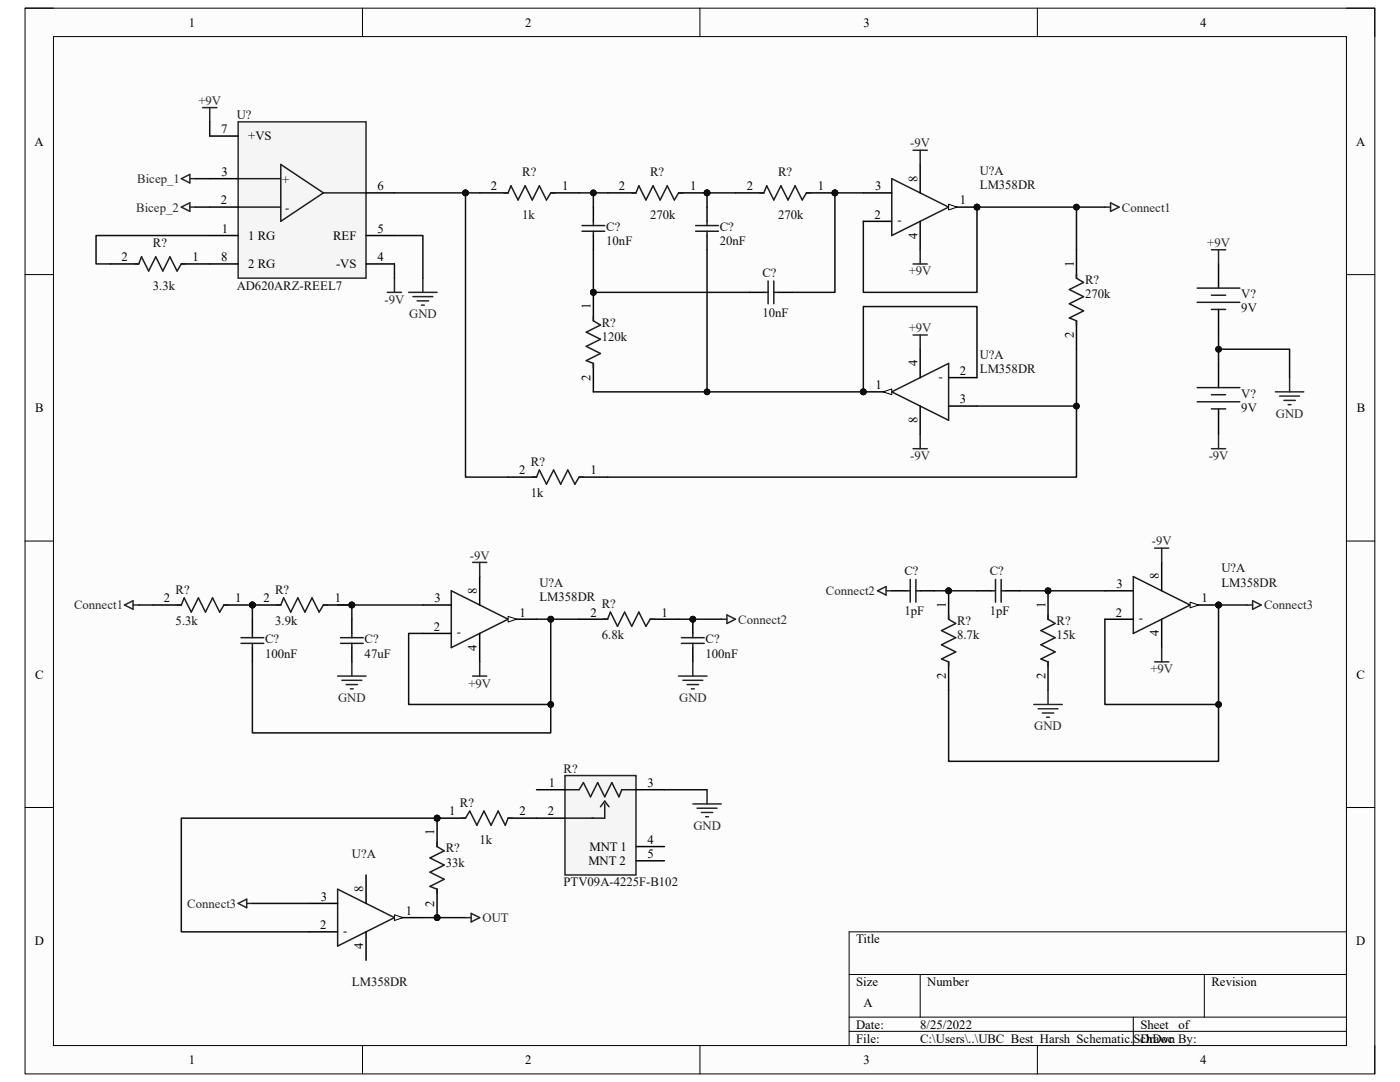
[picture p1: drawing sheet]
<svg xmlns="http://www.w3.org/2000/svg" width="279mm" height="216mm" viewBox="0 0 279 216" stroke-linecap="round" stroke-linejoin="round" font-family="sans-serif">
<path d="M5 1.6h269.4v212.7h-269.4z" fill-rule="evenodd" fill="#fcfcfc"/>
<path d="M5 1.6h269.4v212.7h-269.4z" fill="none" stroke="#000" stroke-width=".2"/>
<path d="M10.7 7.3h258v201.3h-258z" fill-rule="evenodd" fill="#fcfcfc"/>
<g fill="none" stroke="#000" stroke-width=".2">
<path d="M5 1.6h5.7M10.7 7.3h258v201.3h-258zM72.3 1.6v5.7M139.7 1.6v5.7M207 1.6v5.7M268.7 1.6h5.7v5.7M5 54.8h5.7M268.7 54.8h5.7M5 108h5.7M268.7 108h5.7M5 161.1h5.7M268.7 161.1h5.7"/>
<path d="M169.5 194.4h99.2M183.6 194.4v8.6M240.3 194.4v8.6M268.7 185.9h-99.2v22.7M72.3 208.6v5.7M139.7 208.6v5.7M169.5 203h99.2M169.5 205.8h99.2M207 208.6v5.7M226.2 203v5.6M274.4 208.6v5.7"/>
</g>
<path d="M47.5 24.3h25.5v31.2h-25.5z" fill-rule="evenodd" fill="#f5f5f5"/>
<g fill="none" stroke="#262626" stroke-width=".3">
<path d="M36.2 35.7l1.7-.9v1.7zM37.9 35.7h1.1M40.4 21.5h2.9M41.9 21.5v2.8M47.5 24.3h25.5v31.2h-25.5zM36.2 41.3l1.7-.8v1.7zM37.9 41.3h1.1M77.3 58.3h2.8M78.7 55.5v2.8M81.6 58.3h5.6M82.4 59.2h4M84.4 55.5v2.8"/>
<path d="M241.8 49.8h2.8M243.2 49.8v2.9M83.3 60h2.2M84.1 60.9h.6M254.5 78.2h5.7M255.4 79h3.9M256.2 79.9h2.3M257.4 75.4v2.8M241.8 89.5h2.8M243.2 86.7v2.8M257.1 80.7h.6"/>
</g>
<g fill="none" stroke="#1c1c1c" stroke-width=".3">
<path d="M47.5 35.7h8.5M56 32.8l8.5 5.7-8.5 5.7zM64.5 38.5h8.5M100.6 38.5h.8l.6-1.4 1.4 2.8 1.4-2.8 1.4 2.8 1.4-2.8 1.5 2.8 .8-1.4h.9M26.8 52.7h.9l.5-1.5 1.5 2.9 1.4-2.9 1.4 2.9 1.4-2.9 1.4 2.9 .9-1.4h.8M47.5 41.3h8.5M238.9 57.5h8.5M241.8 58.9h2.8M238.9 77.3h8.5M238.9 60.3h8.5M241.8 78.8h2.8M241.8 61.7h2.8"/>
<path d="M238.9 80.2h8.5M241.8 81.6h2.8"/>
</g>
<g fill="none" stroke="#000" stroke-width=".3">
<path d="M41.9 35.7h5.6M41.9 27.1h5.6M73 38.5h5.7M95.7 38.5h5.7M109.9 38.5h5.7M22 52.7h5.7M36.2 52.7h11.3M41.9 41.3h5.6M41.9 47h5.6M73 47h5.7M73 52.7h5.7M243.2 52.7v4.8"/>
<path d="M243.2 61.7v5.1M243.2 72.5v4.8M243.2 81.6v5.1"/>
</g>
<circle cx="141.1" cy="38.5" r=".57" fill="#0e0e0e"/>
<circle cx="141.1" cy="38.5" r=".57" fill="none" stroke="#0e0e0e" stroke-width=".2"/>
<path d="M135.4 38.5h5.7" fill="none" stroke="#000" stroke-width=".3"/>
<circle cx="141.1" cy="38.5" r=".57" fill="#0e0e0e"/>
<circle cx="141.1" cy="38.5" r=".57" fill="none" stroke="#0e0e0e" stroke-width=".2"/>
<path d="M121.3 38.5h5.6" fill="none" stroke="#000" stroke-width=".3"/>
<path d="M126.1 38.5h.8l.6-1.4 1.4 2.8 1.4-2.8 1.4 2.8 1.5-2.8 1.4 2.8 .8-1.4h.9" fill="none" stroke="#1c1c1c" stroke-width=".3"/>
<circle cx="166.6" cy="38.5" r=".57" fill="#0e0e0e"/>
<circle cx="166.6" cy="38.5" r=".57" fill="none" stroke="#0e0e0e" stroke-width=".2"/>
<path d="M161 38.5h5.6" fill="none" stroke="#000" stroke-width=".3"/>
<circle cx="166.6" cy="38.5" r=".57" fill="#0e0e0e"/>
<circle cx="166.6" cy="38.5" r=".57" fill="none" stroke="#0e0e0e" stroke-width=".2"/>
<path d="M146.8 38.5h5.6M118.4 41.3v2.9M118.4 47v2.8M141.1 41.3v2.9M141.1 47v2.8M149.6 58.3h2.8M155.3 58.3h2.8" fill="none" stroke="#000" stroke-width=".3"/>
<g fill="none" stroke="#1c1c1c" stroke-width=".3">
<path d="M151.6 38.5h.8l.6-1.4 1.4 2.8 1.5-2.8 1.4 2.8 1.4-2.8 1.4 2.8 .9-1.4h.8M116.2 45h4.5M116.2 46.1h4.5M118.4 44.2v.8M118.4 46.1v.9M138.8 45h4.6M138.8 46.1h4.6M141.1 44.2v.8M141.1 46.1v.9M152.4 58.3h.9M153.3 56.1v4.5M154.4 56.1v4.5"/>
<path d="M154.4 58.3h.9"/>
</g>
<circle cx="118.4" cy="58.3" r=".57" fill="#0e0e0e"/>
<circle cx="118.4" cy="58.3" r=".57" fill="none" stroke="#0e0e0e" stroke-width=".2"/>
<path d="M118.4 58.3v5.7" fill="none" stroke="#000" stroke-width=".3"/>
<circle cx="118.4" cy="58.3" r=".57" fill="#0e0e0e"/>
<circle cx="118.4" cy="58.3" r=".57" fill="none" stroke="#0e0e0e" stroke-width=".2"/>
<path d="M118.4 72.5v5.7" fill="none" stroke="#000" stroke-width=".3"/>
<path d="M118.4 63.2v.8l1.4 .9-2.8 1.4 2.8 1.4-2.8 1.4 2.8 1.4-2.8 1.5 1.4 .5v.9" fill="none" stroke="#1c1c1c" stroke-width=".3"/>
<circle cx="195" cy="41.3" r=".57" fill="#0e0e0e"/>
<circle cx="195" cy="41.3" r=".57" fill="none" stroke="#0e0e0e" stroke-width=".2"/>
<path d="M178 35.7l11.3 5.6-11.3 5.7z" fill="none" stroke="#1c1c1c" stroke-width=".3"/>
<path d="M172.3 38.5h5.7M172.3 44.2h5.7M189.3 41.3h5.7" fill="none" stroke="#000" stroke-width=".3"/>
<path d="M189.3 40.8l1.7 .5-1.7 .6z" fill="#fbfbfb"/>
<path d="M189.3 40.8l1.7 .5-1.7 .6z" fill="none" stroke="#000" stroke-width=".2"/>
<circle cx="195" cy="41.3" r=".57" fill="#0e0e0e"/>
<circle cx="195" cy="41.3" r=".57" fill="none" stroke="#0e0e0e" stroke-width=".2"/>
<path d="M183.6 32.8v5.7M183.6 44.2v5.6" fill="none" stroke="#000" stroke-width=".3"/>
<circle cx="172.3" cy="78.2" r=".57" fill="#0e0e0e"/>
<circle cx="172.3" cy="78.2" r=".57" fill="none" stroke="#0e0e0e" stroke-width=".2"/>
<path d="M178 78.2l11.3-5.7v11.4z" fill="none" stroke="#1c1c1c" stroke-width=".3"/>
<path d="M172.3 78.2h5.7M189.3 75.4h5.7M189.3 81h5.7" fill="none" stroke="#000" stroke-width=".3"/>
<path d="M176.3 78.2l1.7-.6v1.2z" fill="#fbfbfb"/>
<path d="M176.3 78.2l1.7-.6v1.2z" fill="none" stroke="#000" stroke-width=".2"/>
<circle cx="172.3" cy="78.2" r=".57" fill="#0e0e0e"/>
<circle cx="172.3" cy="78.2" r=".57" fill="none" stroke="#0e0e0e" stroke-width=".2"/>
<path d="M214.8 49.8v5.7M183.6 69.7v5.7M214.8 64v5.7M101.4 95.2h5.7M115.6 95.2h5.7M183.6 81v5.7" fill="none" stroke="#000" stroke-width=".3"/>
<path d="M214.8 54.7v.8l1.4 .9-2.8 1.4 2.8 1.4-2.8 1.4 2.8 1.4-2.8 1.4 1.4 .6v.9M106.2 95.2h.9l.5-1.4 1.5 2.8 1.4-2.8 1.4 2.8 1.4-2.8 1.4 2.8 .9-1.4h.8" fill="none" stroke="#1c1c1c" stroke-width=".3"/>
<path d="M220.5 41.3h1.1M221.6 40.5l1.7 .8-1.7 .9zM24.8 120.7l1.7-.8v1.7zM26.5 120.7h1.2" fill="none" stroke="#262626" stroke-width=".3"/>
<circle cx="50.4" cy="120.7" r=".57" fill="#0e0e0e"/>
<circle cx="50.4" cy="120.7" r=".57" fill="none" stroke="#0e0e0e" stroke-width=".2"/>
<path d="M44.7 120.7h5.7" fill="none" stroke="#000" stroke-width=".3"/>
<circle cx="50.4" cy="120.7" r=".57" fill="#0e0e0e"/>
<circle cx="50.4" cy="120.7" r=".57" fill="none" stroke="#0e0e0e" stroke-width=".2"/>
<path d="M30.5 120.7h5.7M50.4 123.6v2.8M50.4 129.2v2.9" fill="none" stroke="#000" stroke-width=".3"/>
<path d="M35.3 120.7h.9l.6-1.4 1.4 2.8 1.4-2.8 1.4 2.8 1.4-2.8 1.4 2.8 .9-1.4h.8M48.1 127.2h4.5M48.1 128.4h4.5M50.4 126.4v.8M50.4 128.4v.8" fill="none" stroke="#1c1c1c" stroke-width=".3"/>
<circle cx="70.2" cy="120.7" r=".57" fill="#0e0e0e"/>
<circle cx="70.2" cy="120.7" r=".57" fill="none" stroke="#0e0e0e" stroke-width=".2"/>
<circle cx="50.4" cy="120.7" r=".57" fill="#0e0e0e"/>
<circle cx="50.4" cy="120.7" r=".57" fill="none" stroke="#0e0e0e" stroke-width=".2"/>
<path d="M64.5 120.7h5.7" fill="none" stroke="#000" stroke-width=".3"/>
<circle cx="70.2" cy="120.7" r=".57" fill="#0e0e0e"/>
<circle cx="70.2" cy="120.7" r=".57" fill="none" stroke="#0e0e0e" stroke-width=".2"/>
<path d="M50.4 120.7h5.6" fill="none" stroke="#000" stroke-width=".3"/>
<circle cx="50.4" cy="120.7" r=".57" fill="#0e0e0e"/>
<circle cx="50.4" cy="120.7" r=".57" fill="none" stroke="#0e0e0e" stroke-width=".2"/>
<path d="M90.1 117.9l11.3 5.7-11.3 5.6zM55.2 120.7h.8l.6-1.4 1.4 2.8 1.4-2.8 1.5 2.8 1.4-2.8 1.4 2.8 .8-1.4h.9" fill="none" stroke="#1c1c1c" stroke-width=".3"/>
<path d="M84.4 120.7h5.7M84.4 126.4h5.7M101.4 123.6h5.7" fill="none" stroke="#000" stroke-width=".3"/>
<path d="M101.4 123l1.7 .6-1.7 .5z" fill="#fbfbfb"/>
<path d="M101.4 123l1.7 .6-1.7 .5z" fill="none" stroke="#000" stroke-width=".2"/>
<path d="M95.7 115.1v5.6M195 117.9h2.8M200.6 117.9h2.9M70.2 123.6v2.8M70.2 129.2v2.9M95.7 126.4v5.7" fill="none" stroke="#000" stroke-width=".3"/>
<path d="M197.8 117.9h.9M198.7 115.6v4.6M199.8 115.6v4.6M199.8 117.9h.8M67.9 127.2h4.6M67.9 128.4h4.6M70.2 126.4v.8M70.2 128.4v.8" fill="none" stroke="#1c1c1c" stroke-width=".3"/>
<g fill="none" stroke="#262626" stroke-width=".3">
<path d="M182.2 30h2.9M183.6 30v2.8M182.2 52.7h2.9M183.6 49.8v2.9M182.2 66.8h2.9M183.6 66.8v2.9M182.2 89.5h2.9M183.6 86.7v2.8M94.3 112.2h2.8M95.7 112.2v2.9M67.4 134.9h5.7M68.2 135.7h4"/>
<path d="M69.1 136.6h2.2M69.9 137.5h.6M70.2 132.1v2.8M94.3 134.9h2.8M95.7 132.1v2.8"/>
</g>
<circle cx="243.2" cy="120.7" r=".57" fill="#0e0e0e"/>
<circle cx="243.2" cy="120.7" r=".57" fill="none" stroke="#0e0e0e" stroke-width=".2"/>
<path d="M226.2 115.1l11.3 5.6-11.3 5.7z" fill="none" stroke="#1c1c1c" stroke-width=".3"/>
<path d="M220.5 117.9h5.7M220.5 123.6h5.7M237.5 120.7h5.7" fill="none" stroke="#000" stroke-width=".3"/>
<path d="M237.5 120.2l1.7 .5-1.7 .6z" fill="#fbfbfb"/>
<path d="M237.5 120.2l1.7 .5-1.7 .6z" fill="none" stroke="#000" stroke-width=".2"/>
<circle cx="243.2" cy="120.7" r=".57" fill="#0e0e0e"/>
<circle cx="243.2" cy="120.7" r=".57" fill="none" stroke="#0e0e0e" stroke-width=".2"/>
<path d="M231.8 112.2v5.7M115.6 123.6h5.7M129.8 123.6h5.6M231.8 123.6v5.6" fill="none" stroke="#000" stroke-width=".3"/>
<path d="M230.4 109.4h2.9M231.8 109.4v2.8M230.4 132.1h2.9M231.8 129.2v2.9" fill="none" stroke="#262626" stroke-width=".3"/>
<path d="M120.4 123.6h.9l.5-1.5 1.4 2.9 1.5-2.9 1.4 2.9 1.4-2.9 1.4 2.9 .9-1.4h.8" fill="none" stroke="#1c1c1c" stroke-width=".3"/>
<circle cx="138.3" cy="123.6" r=".57" fill="#0e0e0e"/>
<circle cx="138.3" cy="123.6" r=".57" fill="none" stroke="#0e0e0e" stroke-width=".2"/>
<path d="M138.3 123.6v2.8M138.3 129.2v2.9" fill="none" stroke="#000" stroke-width=".3"/>
<circle cx="138.3" cy="123.6" r=".57" fill="#0e0e0e"/>
<circle cx="138.3" cy="123.6" r=".57" fill="none" stroke="#0e0e0e" stroke-width=".2"/>
<path d="M136 127.2h4.5M136 128.4h4.5M138.3 126.4v.8M138.3 128.4v.8" fill="none" stroke="#1c1c1c" stroke-width=".3"/>
<path d="M135.4 134.9h5.7M136.3 135.7h4M137.1 136.6h2.3M138 137.5h.6M138.3 132.1v2.8M143.9 123.6h1.2M145.1 122.7l1.7 .9-1.7 .8z" fill="none" stroke="#262626" stroke-width=".3"/>
<circle cx="209.2" cy="117.9" r=".57" fill="#0e0e0e"/>
<circle cx="209.2" cy="117.9" r=".57" fill="none" stroke="#0e0e0e" stroke-width=".2"/>
<path d="M209.2 117.9v5.7" fill="none" stroke="#000" stroke-width=".3"/>
<circle cx="209.2" cy="117.9" r=".57" fill="#0e0e0e"/>
<circle cx="209.2" cy="117.9" r=".57" fill="none" stroke="#0e0e0e" stroke-width=".2"/>
<path d="M209.2 132.1v5.6" fill="none" stroke="#000" stroke-width=".3"/>
<path d="M209.2 122.7v.9l1.4 .8-2.9 1.4 2.9 1.4-2.9 1.5 2.9 1.4-2.9 1.4 1.5 .6v.8" fill="none" stroke="#1c1c1c" stroke-width=".3"/>
<path d="M209.2 137.7v2.9M206.3 140.6h5.7M207.2 141.4h3.9M208 142.3h2.3M208.9 143.1h.5" fill="none" stroke="#262626" stroke-width=".3"/>
<circle cx="189.3" cy="117.9" r=".57" fill="#0e0e0e"/>
<circle cx="189.3" cy="117.9" r=".57" fill="none" stroke="#0e0e0e" stroke-width=".2"/>
<path d="M189.3 117.9v5.7" fill="none" stroke="#000" stroke-width=".3"/>
<circle cx="189.3" cy="117.9" r=".57" fill="#0e0e0e"/>
<circle cx="189.3" cy="117.9" r=".57" fill="none" stroke="#0e0e0e" stroke-width=".2"/>
<path d="M178 117.9h2.8M183.6 117.9h2.9M189.3 132.1v5.6M61.7 180.3h5.7M61.7 185.9h5.7M78.7 183.1h5.7" fill="none" stroke="#000" stroke-width=".3"/>
<path d="M180.8 117.9h.9M181.7 115.6v4.6M182.8 115.6v4.6M182.8 117.9h.8M189.3 122.7v.9l1.4 .8-2.8 1.4 2.8 1.4-2.8 1.5 2.8 1.4-2.8 1.4 1.4 .6v.8M67.4 177.4l11.3 5.7-11.3 5.7z" fill="none" stroke="#1c1c1c" stroke-width=".3"/>
<path d="M175.1 117.9l1.7-.9v1.7zM176.8 117.9h1.2M250 119.9l1.7 .8-1.7 .9zM248.9 120.7h1.1" fill="none" stroke="#262626" stroke-width=".3"/>
<path d="M78.7 182.5l1.7 .6-1.7 .6z" fill="#fbfbfb"/>
<path d="M78.7 182.5l1.7 .6-1.7 .6z" fill="none" stroke="#000" stroke-width=".2"/>
<path d="M73.1 174.6v5.7M73.1 185.9v5.7" fill="none" stroke="#000" stroke-width=".3"/>
<circle cx="87.2" cy="163.3" r=".57" fill="#0e0e0e"/>
<circle cx="87.2" cy="163.3" r=".57" fill="none" stroke="#0e0e0e" stroke-width=".2"/>
<circle cx="87.2" cy="183.1" r=".57" fill="#0e0e0e"/>
<circle cx="87.2" cy="183.1" r=".57" fill="none" stroke="#0e0e0e" stroke-width=".2"/>
<path d="M87.2 163.3v5.6" fill="none" stroke="#000" stroke-width=".3"/>
<circle cx="87.2" cy="163.3" r=".57" fill="#0e0e0e"/>
<circle cx="87.2" cy="163.3" r=".57" fill="none" stroke="#0e0e0e" stroke-width=".2"/>
<path d="M87.2 177.4v5.7" fill="none" stroke="#000" stroke-width=".3"/>
<circle cx="87.2" cy="183.1" r=".57" fill="#0e0e0e"/>
<circle cx="87.2" cy="183.1" r=".57" fill="none" stroke="#0e0e0e" stroke-width=".2"/>
<path d="M87.2 168.1v.8l1.4 .9-2.8 1.4 2.8 1.4-2.8 1.4 2.8 1.5-2.8 1.4 1.4 .5v.9" fill="none" stroke="#1c1c1c" stroke-width=".3"/>
<circle cx="87.2" cy="163.3" r=".57" fill="#0e0e0e"/>
<circle cx="87.2" cy="163.3" r=".57" fill="none" stroke="#0e0e0e" stroke-width=".2"/>
<path d="M87.2 163.3h5.7" fill="none" stroke="#000" stroke-width=".3"/>
<circle cx="87.2" cy="163.3" r=".57" fill="#0e0e0e"/>
<circle cx="87.2" cy="163.3" r=".57" fill="none" stroke="#0e0e0e" stroke-width=".2"/>
<path d="M101.4 163.3h5.7" fill="none" stroke="#000" stroke-width=".3"/>
<path d="M92 163.3h.9l.8-1.5 1.5 2.9 1.4-2.9 1.4 2.9 1.4-2.9 1.4 2.9 .6-1.4h.9" fill="none" stroke="#1c1c1c" stroke-width=".3"/>
<path d="M112.8 154.7h14.1v19.9h-14.1z" fill-rule="evenodd" fill="#f5f5f5"/>
<path d="M112.8 154.7h14.1v19.9h-14.1zM47.5 180.3l1.7-.9v1.7zM49.2 180.3h1.2" fill="none" stroke="#262626" stroke-width=".3"/>
<path d="M112.7 157.6h2.9l.8-1.4 1.5 2.8 1.4-2.8 1.4 2.8 1.4-2.8 1.4 2.8 .6-1.4h2.8M119.8 161l.9-1.1 .8 1.1M120.7 160.4v2.9h-8" fill="none" stroke="#1c1c1c" stroke-width=".3"/>
<path d="M107.1 157.6h5.6M126.9 157.6h5.7M107.1 163.3h5.6M126.9 168.9h5.7M126.9 171.8h5.7" fill="none" stroke="#000" stroke-width=".3"/>
<path d="M39 35.7h2.9M41.9 24.3v2.8M39 41.3h2.9M41.9 47h-22.7v5.7h2.8M78.7 47h5.7v8.5M78.7 52.7v2.8M243.2 69.7h14.2v5.7" fill="none" stroke="#0e0e0e" stroke-width=".3"/>
<circle cx="243.2" cy="69.7" r=".57" fill="#0e0e0e"/>
<circle cx="243.2" cy="69.7" r=".57" fill="none" stroke="#0e0e0e" stroke-width=".2"/>
<path d="M118.4 49.8v8.5h31.2" fill="none" stroke="#0e0e0e" stroke-width=".3"/>
<circle cx="118.4" cy="58.3" r=".57" fill="#0e0e0e"/>
<circle cx="118.4" cy="58.3" r=".57" fill="none" stroke="#0e0e0e" stroke-width=".2"/>
<path d="M166.6 38.5h5.7" fill="none" stroke="#0e0e0e" stroke-width=".3"/>
<circle cx="166.6" cy="38.5" r=".57" fill="#0e0e0e"/>
<circle cx="166.6" cy="38.5" r=".57" fill="none" stroke="#0e0e0e" stroke-width=".2"/>
<path d="M166.6 38.5v19.8h-8.5" fill="none" stroke="#0e0e0e" stroke-width=".3"/>
<circle cx="166.6" cy="38.5" r=".57" fill="#0e0e0e"/>
<circle cx="166.6" cy="38.5" r=".57" fill="none" stroke="#0e0e0e" stroke-width=".2"/>
<path d="M195 75.4v-14.2h-22.7v17h-53.9" fill="none" stroke="#0e0e0e" stroke-width=".3"/>
<circle cx="141.1" cy="78.2" r=".57" fill="#0e0e0e"/>
<circle cx="141.1" cy="78.2" r=".57" fill="none" stroke="#0e0e0e" stroke-width=".2"/>
<circle cx="172.3" cy="78.2" r=".57" fill="#0e0e0e"/>
<circle cx="172.3" cy="78.2" r=".57" fill="none" stroke="#0e0e0e" stroke-width=".2"/>
<path d="M214.8 69.7v11.3h-19.8" fill="none" stroke="#0e0e0e" stroke-width=".3"/>
<circle cx="214.8" cy="81" r=".57" fill="#0e0e0e"/>
<circle cx="214.8" cy="81" r=".57" fill="none" stroke="#0e0e0e" stroke-width=".2"/>
<path d="M195 41.3v17h-22.7v-14.1" fill="none" stroke="#0e0e0e" stroke-width=".3"/>
<circle cx="195" cy="41.3" r=".57" fill="#0e0e0e"/>
<circle cx="195" cy="41.3" r=".57" fill="none" stroke="#0e0e0e" stroke-width=".2"/>
<path d="M78.7 38.5h14.2" fill="none" stroke="#0e0e0e" stroke-width=".3"/>
<circle cx="92.9" cy="38.5" r=".57" fill="#0e0e0e"/>
<circle cx="92.9" cy="38.5" r=".57" fill="none" stroke="#0e0e0e" stroke-width=".2"/>
<path d="M92.9 38.5v56.7h8.5" fill="none" stroke="#0e0e0e" stroke-width=".3"/>
<circle cx="92.9" cy="38.5" r=".57" fill="#0e0e0e"/>
<circle cx="92.9" cy="38.5" r=".57" fill="none" stroke="#0e0e0e" stroke-width=".2"/>
<path d="M141.1 38.5v2.8" fill="none" stroke="#0e0e0e" stroke-width=".3"/>
<circle cx="141.1" cy="38.5" r=".57" fill="#0e0e0e"/>
<circle cx="141.1" cy="38.5" r=".57" fill="none" stroke="#0e0e0e" stroke-width=".2"/>
<path d="M141.1 38.5h5.7" fill="none" stroke="#0e0e0e" stroke-width=".3"/>
<circle cx="141.1" cy="38.5" r=".57" fill="#0e0e0e"/>
<circle cx="141.1" cy="38.5" r=".57" fill="none" stroke="#0e0e0e" stroke-width=".2"/>
<path d="M118.4 38.5v2.8" fill="none" stroke="#0e0e0e" stroke-width=".3"/>
<circle cx="118.4" cy="38.5" r=".57" fill="#0e0e0e"/>
<circle cx="118.4" cy="38.5" r=".57" fill="none" stroke="#0e0e0e" stroke-width=".2"/>
<path d="M115.6 38.5h5.7" fill="none" stroke="#0e0e0e" stroke-width=".3"/>
<circle cx="118.4" cy="38.5" r=".57" fill="#0e0e0e"/>
<circle cx="118.4" cy="38.5" r=".57" fill="none" stroke="#0e0e0e" stroke-width=".2"/>
<path d="M214.8 81v14.2h-93.5" fill="none" stroke="#0e0e0e" stroke-width=".3"/>
<circle cx="214.8" cy="81" r=".57" fill="#0e0e0e"/>
<circle cx="214.8" cy="81" r=".57" fill="none" stroke="#0e0e0e" stroke-width=".2"/>
<path d="M92.9 38.5h2.8" fill="none" stroke="#0e0e0e" stroke-width=".3"/>
<circle cx="92.9" cy="38.5" r=".57" fill="#0e0e0e"/>
<circle cx="92.9" cy="38.5" r=".57" fill="none" stroke="#0e0e0e" stroke-width=".2"/>
<path d="M141.1 49.8v28.4" fill="none" stroke="#0e0e0e" stroke-width=".3"/>
<circle cx="141.1" cy="78.2" r=".57" fill="#0e0e0e"/>
<circle cx="141.1" cy="78.2" r=".57" fill="none" stroke="#0e0e0e" stroke-width=".2"/>
<path d="M195 41.3h25.5" fill="none" stroke="#0e0e0e" stroke-width=".3"/>
<circle cx="195" cy="41.3" r=".57" fill="#0e0e0e"/>
<circle cx="195" cy="41.3" r=".57" fill="none" stroke="#0e0e0e" stroke-width=".2"/>
<circle cx="214.8" cy="41.3" r=".57" fill="#0e0e0e"/>
<circle cx="214.8" cy="41.3" r=".57" fill="none" stroke="#0e0e0e" stroke-width=".2"/>
<path d="M214.8 41.3v8.5" fill="none" stroke="#0e0e0e" stroke-width=".3"/>
<circle cx="214.8" cy="41.3" r=".57" fill="#0e0e0e"/>
<circle cx="214.8" cy="41.3" r=".57" fill="none" stroke="#0e0e0e" stroke-width=".2"/>
<path d="M243.2 66.8v5.7" fill="none" stroke="#0e0e0e" stroke-width=".3"/>
<circle cx="243.2" cy="69.7" r=".57" fill="#0e0e0e"/>
<circle cx="243.2" cy="69.7" r=".57" fill="none" stroke="#0e0e0e" stroke-width=".2"/>
<path d="M67.4 120.7h17" fill="none" stroke="#0e0e0e" stroke-width=".3"/>
<circle cx="70.2" cy="120.7" r=".57" fill="#0e0e0e"/>
<circle cx="70.2" cy="120.7" r=".57" fill="none" stroke="#0e0e0e" stroke-width=".2"/>
<path d="M109.9 123.6v17h-28.3v-14.2h2.8" fill="none" stroke="#0e0e0e" stroke-width=".3"/>
<circle cx="109.9" cy="140.6" r=".57" fill="#0e0e0e"/>
<circle cx="109.9" cy="140.6" r=".57" fill="none" stroke="#0e0e0e" stroke-width=".2"/>
<circle cx="109.9" cy="123.6" r=".57" fill="#0e0e0e"/>
<circle cx="109.9" cy="123.6" r=".57" fill="none" stroke="#0e0e0e" stroke-width=".2"/>
<path d="M50.4 120.7v2.9" fill="none" stroke="#0e0e0e" stroke-width=".3"/>
<circle cx="50.4" cy="120.7" r=".57" fill="#0e0e0e"/>
<circle cx="50.4" cy="120.7" r=".57" fill="none" stroke="#0e0e0e" stroke-width=".2"/>
<path d="M70.2 120.7v2.9" fill="none" stroke="#0e0e0e" stroke-width=".3"/>
<circle cx="70.2" cy="120.7" r=".57" fill="#0e0e0e"/>
<circle cx="70.2" cy="120.7" r=".57" fill="none" stroke="#0e0e0e" stroke-width=".2"/>
<path d="M107.1 123.6h2.8" fill="none" stroke="#0e0e0e" stroke-width=".3"/>
<circle cx="109.9" cy="123.6" r=".57" fill="#0e0e0e"/>
<circle cx="109.9" cy="123.6" r=".57" fill="none" stroke="#0e0e0e" stroke-width=".2"/>
<path d="M109.9 123.6h5.7" fill="none" stroke="#0e0e0e" stroke-width=".3"/>
<circle cx="109.9" cy="123.6" r=".57" fill="#0e0e0e"/>
<circle cx="109.9" cy="123.6" r=".57" fill="none" stroke="#0e0e0e" stroke-width=".2"/>
<path d="M50.4 132.1v14.1h59.5v-5.6" fill="none" stroke="#0e0e0e" stroke-width=".3"/>
<circle cx="109.9" cy="140.6" r=".57" fill="#0e0e0e"/>
<circle cx="109.9" cy="140.6" r=".57" fill="none" stroke="#0e0e0e" stroke-width=".2"/>
<path d="M135.4 123.6h8.5" fill="none" stroke="#0e0e0e" stroke-width=".3"/>
<circle cx="138.3" cy="123.6" r=".57" fill="#0e0e0e"/>
<circle cx="138.3" cy="123.6" r=".57" fill="none" stroke="#0e0e0e" stroke-width=".2"/>
<path d="M203.5 117.9h17M27.7 120.7h2.8" fill="none" stroke="#0e0e0e" stroke-width=".3"/>
<circle cx="209.2" cy="117.9" r=".57" fill="#0e0e0e"/>
<circle cx="209.2" cy="117.9" r=".57" fill="none" stroke="#0e0e0e" stroke-width=".2"/>
<path d="M186.5 117.9h8.5" fill="none" stroke="#0e0e0e" stroke-width=".3"/>
<circle cx="189.3" cy="117.9" r=".57" fill="#0e0e0e"/>
<circle cx="189.3" cy="117.9" r=".57" fill="none" stroke="#0e0e0e" stroke-width=".2"/>
<path d="M220.5 123.6v17h22.7" fill="none" stroke="#0e0e0e" stroke-width=".3"/>
<circle cx="243.2" cy="140.6" r=".57" fill="#0e0e0e"/>
<circle cx="243.2" cy="140.6" r=".57" fill="none" stroke="#0e0e0e" stroke-width=".2"/>
<path d="M243.2 120.7v31.2h-53.9v-14.2" fill="none" stroke="#0e0e0e" stroke-width=".3"/>
<circle cx="243.2" cy="140.6" r=".57" fill="#0e0e0e"/>
<circle cx="243.2" cy="140.6" r=".57" fill="none" stroke="#0e0e0e" stroke-width=".2"/>
<circle cx="243.2" cy="120.7" r=".57" fill="#0e0e0e"/>
<circle cx="243.2" cy="120.7" r=".57" fill="none" stroke="#0e0e0e" stroke-width=".2"/>
<path d="M243.2 120.7h5.7" fill="none" stroke="#0e0e0e" stroke-width=".3"/>
<circle cx="243.2" cy="120.7" r=".57" fill="#0e0e0e"/>
<circle cx="243.2" cy="120.7" r=".57" fill="none" stroke="#0e0e0e" stroke-width=".2"/>
<path d="M87.2 163.3h-51v22.6h25.5" fill="none" stroke="#0e0e0e" stroke-width=".3"/>
<circle cx="87.2" cy="163.3" r=".57" fill="#0e0e0e"/>
<circle cx="87.2" cy="163.3" r=".57" fill="none" stroke="#0e0e0e" stroke-width=".2"/>
<path d="M84.4 183.1h8.5" fill="none" stroke="#0e0e0e" stroke-width=".3"/>
<circle cx="87.2" cy="183.1" r=".57" fill="#0e0e0e"/>
<circle cx="87.2" cy="183.1" r=".57" fill="none" stroke="#0e0e0e" stroke-width=".2"/>
<path d="M132.6 157.6h8.5M50.4 180.3h11.3" fill="none" stroke="#0e0e0e" stroke-width=".3"/>
<path d="M141.1 157.6v2.8M138.3 160.4h5.6M139.1 161.3h4M140 162.1h2.2M140.8 163h.6M92.9 183.1h1.1M94 182.3l1.7 .8-1.7 .9z" fill="none" stroke="#262626" stroke-width=".3"/>
<g font-size="2.5">
<text x="37.7" y="5.3">1</text>
<text x="104.8" y="5.3">2</text>
<text x="172.3" y="5.3">3</text>
<text x="239.5" y="5.3">4</text>
<text x="6.9" y="29.1">A</text>
<text x="44.1" y="26.6">7</text>
<text x="49.5" y="28">+VS</text>
<text x="270.6" y="29.1">A</text>
<text x="44.2" y="35.1">3</text>
<text x="44.1" y="40.8">2</text>
<text x="75.3" y="37.9">6</text>
<text x="98" y="37.9">2</text>
<text x="112.2" y="37.9">1</text>
<text x="123.5" y="37.9">2</text>
<text x="137.7" y="37.9">1</text>
<text x="149" y="37.9">2</text>
<text x="163.2" y="37.9">1</text>
<text x="174.6" y="37.9">3</text>
<text x="183.1" y="36.2" transform="rotate(-90 183.1 36.2)">8</text>
<text x="191.6" y="40.8">1</text>
<text x="44.3" y="46.4">1</text>
<text x="49.5" y="47.9">1 RG</text>
<text x="66.5" y="47.9">REF</text>
<text x="75.3" y="46.4">5</text>
<text x="174.5" y="43.6">2</text>
<text x="183.1" y="47.6" transform="rotate(-90 183.1 47.6)">4</text>
<text x="24.3" y="52.1">2</text>
<text x="38.4" y="52.1">1</text>
<text x="44.1" y="52.1">8</text>
<text x="49.5" y="53.6">2 RG</text>
<text x="67.1" y="53.6">-VS</text>
<text x="75.3" y="52.1">4</text>
<text x="214.3" y="53.2" transform="rotate(-90 214.3 53.2)">1</text>
<text x="117.9" y="61.7" transform="rotate(-90 117.9 61.7)">1</text>
<text x="214.3" y="67.4" transform="rotate(-90 214.3 67.4)">2</text>
<text x="117.9" y="75.9" transform="rotate(-90 117.9 75.9)">2</text>
<text x="174.7" y="77.6">1</text>
<text x="183.1" y="73.1" transform="rotate(-90 183.1 73.1)">4</text>
<text x="191.6" y="74.8">2</text>
<text x="7" y="82.3">B</text>
<text x="191.6" y="80.5">3</text>
<text x="270.8" y="82.3">B</text>
<text x="183.1" y="84.4" transform="rotate(-90 183.1 84.4)">8</text>
<text x="103.6" y="94.7">2</text>
<text x="117.9" y="94.7">1</text>
<text x="95.2" y="118.4" transform="rotate(-90 95.2 118.4)">8</text>
<text x="222.8" y="117.3">3</text>
<text x="231.3" y="115.6" transform="rotate(-90 231.3 115.6)">8</text>
<text x="32.7" y="120.2">2</text>
<text x="46.9" y="120.2">1</text>
<text x="52.6" y="120.2">2</text>
<text x="66.8" y="120.2">1</text>
<text x="86.6" y="125.9">2</text>
<text x="86.7" y="120.2">3</text>
<text x="103.7" y="123">1</text>
<text x="117.8" y="123">2</text>
<text x="132" y="123">1</text>
<text x="188.8" y="121.3" transform="rotate(-90 188.8 121.3)">1</text>
<text x="208.6" y="121.3" transform="rotate(-90 208.6 121.3)">1</text>
<text x="222.7" y="123">2</text>
<text x="239.8" y="120.2">1</text>
<text x="95.2" y="129.8" transform="rotate(-90 95.2 129.8)">4</text>
<text x="231.3" y="127" transform="rotate(-90 231.3 127)">4</text>
<text x="7" y="135.4">C</text>
<text x="188.8" y="135.5" transform="rotate(-90 188.8 135.5)">2</text>
<text x="208.6" y="135.5" transform="rotate(-90 208.6 135.5)">2</text>
<text x="270.7" y="135.4">C</text>
<text x="109.5" y="157">1</text>
<text x="129.2" y="157">3</text>
<text x="86.7" y="166.7" transform="rotate(-90 86.7 166.7)">1</text>
<text x="89.7" y="162.7">1</text>
<text x="103.7" y="162.7">2</text>
<text x="109.3" y="162.7">2</text>
<text x="117.4" y="172.6">MNT 2</text>
<text x="117.6" y="169.8">MNT 1</text>
<text x="129.2" y="168.4">4</text>
<text x="129.2" y="171.2">5</text>
<text x="64.1" y="179.7">3</text>
<text x="72.5" y="178" transform="rotate(-90 72.5 178)">8</text>
<text x="63.9" y="185.4">2</text>
<text x="81" y="182.5">1</text>
<text x="86.7" y="180.9" transform="rotate(-90 86.7 180.9)">2</text>
<text x="6.9" y="188.6">D</text>
<text x="72.5" y="189.4" transform="rotate(-90 72.5 189.4)">4</text>
<text x="170.9" y="188.2">Title</text>
<text x="270.7" y="188.6">D</text>
<text x="170.9" y="196.7">Size</text>
<text x="185" y="196.7">Number</text>
<text x="241.8" y="196.7">Revision</text>
<text x="172.3" y="201">A</text>
<text x="170.9" y="205.2">Date:</text>
<text x="170.9" y="208.1">File:</text>
<text x="183.6" y="205.2">8/25/2022</text>
<text x="183.7" y="208.1">C:\Users\..\UBC_Best_Harsh_Schematic.SchDoc</text>
<text x="227.6" y="208.1">Drawn By:</text>
<text x="227.6" y="205.2">Sheet</text>
<text x="235.2" y="205.2">of</text>
<text x="37.7" y="212.3">1</text>
<text x="104.8" y="212.3">2</text>
<text x="172.3" y="212.3">3</text>
<text x="239.5" y="212.3">4</text>
</g>
<g font-size="2.5" fill="#262626">
<text x="39.6" y="20.9">+9V</text>
<text x="181.7" y="29.4">-9V</text>
<text x="27.4" y="36.5">Bicep_1</text>
<text x="27.2" y="42.2">Bicep_2</text>
<text x="223.9" y="42.2">Connect1</text>
<text x="240.9" y="49.3">+9V</text>
<text x="181.4" y="54.9">+9V</text>
<text x="76.8" y="60.6">-9V</text>
<text x="81.7" y="63.5">GND</text>
<text x="181.4" y="66.3">+9V</text>
<text x="254.6" y="83.3">GND</text>
<text x="181.7" y="91.8">-9V</text>
<text x="241.2" y="91.8">-9V</text>
<text x="93.8" y="111.7">-9V</text>
<text x="229.9" y="108.8">-9V</text>
<text x="164.8" y="118.7">Connect2</text>
<text x="14.8" y="121.6">Connect1</text>
<text x="147.3" y="124.4">Connect2</text>
<text x="252.3" y="121.6">Connect3</text>
<text x="93.5" y="137.2">+9V</text>
<text x="229.6" y="134.4">+9V</text>
<text x="67.5" y="140">GND</text>
<text x="135.6" y="140">GND</text>
<text x="206.4" y="145.7">GND</text>
<text x="138.4" y="165.5">GND</text>
<text x="37.4" y="181.1">Connect3</text>
<text x="96.3" y="184">OUT</text>
</g>
<g font-size="2.5" fill="#0e0e0e">
<text x="47.2" y="23.7">U?</text>
<text x="104.2" y="35.1">R?</text>
<text x="129.8" y="35.1">R?</text>
<text x="155.3" y="35.1">R?</text>
<text x="195.5" y="34.8">U?A</text>
<text x="56.3" y="36.8">+</text>
<text x="195.5" y="37.7">LM358DR</text>
<text x="56.9" y="42.2">-</text>
<text x="104.2" y="43.6">1k</text>
<text x="121" y="46.1">C?</text>
<text x="129.8" y="43.6">270k</text>
<text x="143.6" y="46.1">C?</text>
<text x="155.3" y="43.6">270k</text>
<text x="179.1" y="44.7">-</text>
<text x="30.5" y="49.3">R?</text>
<text x="121" y="49">10nF</text>
<text x="143.6" y="49">20nF</text>
<text x="30.5" y="57.8">3.3k</text>
<text x="47.2" y="57.8">AD620ARZ-REEL7</text>
<text x="152.1" y="55.2">C?</text>
<text x="216.5" y="56.6">R?</text>
<text x="216.5" y="59.5">270k</text>
<text x="247.7" y="59.5">V?</text>
<text x="120.1" y="65.2">R?</text>
<text x="152.1" y="63.2">10nF</text>
<text x="247.7" y="62.3">9V</text>
<text x="120.1" y="68">120k</text>
<text x="195.5" y="71.7">U?A</text>
<text x="188.2" y="74.8" transform="rotate(-180 188.2 74.8)">-</text>
<text x="195.5" y="74.5">LM358DR</text>
<text x="247.7" y="82.2">9V</text>
<text x="247.7" y="79.3">V?</text>
<text x="106" y="93">R?</text>
<text x="106" y="99.2">1k</text>
<text x="35.1" y="118.5">R?</text>
<text x="54.9" y="118.5">R?</text>
<text x="107.7" y="117.1">U?A</text>
<text x="107.7" y="119.9">LM358DR</text>
<text x="180.5" y="114.8">C?</text>
<text x="197.5" y="114.8">C?</text>
<text x="243.8" y="114.2">U?A</text>
<text x="243.8" y="117.1">LM358DR</text>
<text x="35.1" y="124.7">5.3k</text>
<text x="54.9" y="124.7">3.9k</text>
<text x="120.1" y="121.3">R?</text>
<text x="180.5" y="122.7">1pF</text>
<text x="191" y="124.7">R?</text>
<text x="197.5" y="122.7">1pF</text>
<text x="210.9" y="124.7">R?</text>
<text x="227.3" y="124.1">-</text>
<text x="52.9" y="131.2">100nF</text>
<text x="52.9" y="128.4">C?</text>
<text x="72.8" y="131.2">47uF</text>
<text x="72.8" y="128.4">C?</text>
<text x="91.2" y="127">-</text>
<text x="120.1" y="127.6">6.8k</text>
<text x="140.8" y="131.2">100nF</text>
<text x="140.8" y="128.4">C?</text>
<text x="191" y="127.6">8.7k</text>
<text x="210.9" y="127.6">15k</text>
<text x="112.5" y="154.2">R?</text>
<text x="91.8" y="161">R?</text>
<text x="70.2" y="171.2">U?A</text>
<text x="88.9" y="170.1">R?</text>
<text x="88.9" y="172.9">33k</text>
<text x="95.7" y="168.4">1k</text>
<text x="112.5" y="176.9">PTV09A-4225F-B102</text>
<text x="68.5" y="186.5">-</text>
<text x="70.2" y="196.7">LM358DR</text>
</g>
</svg>
